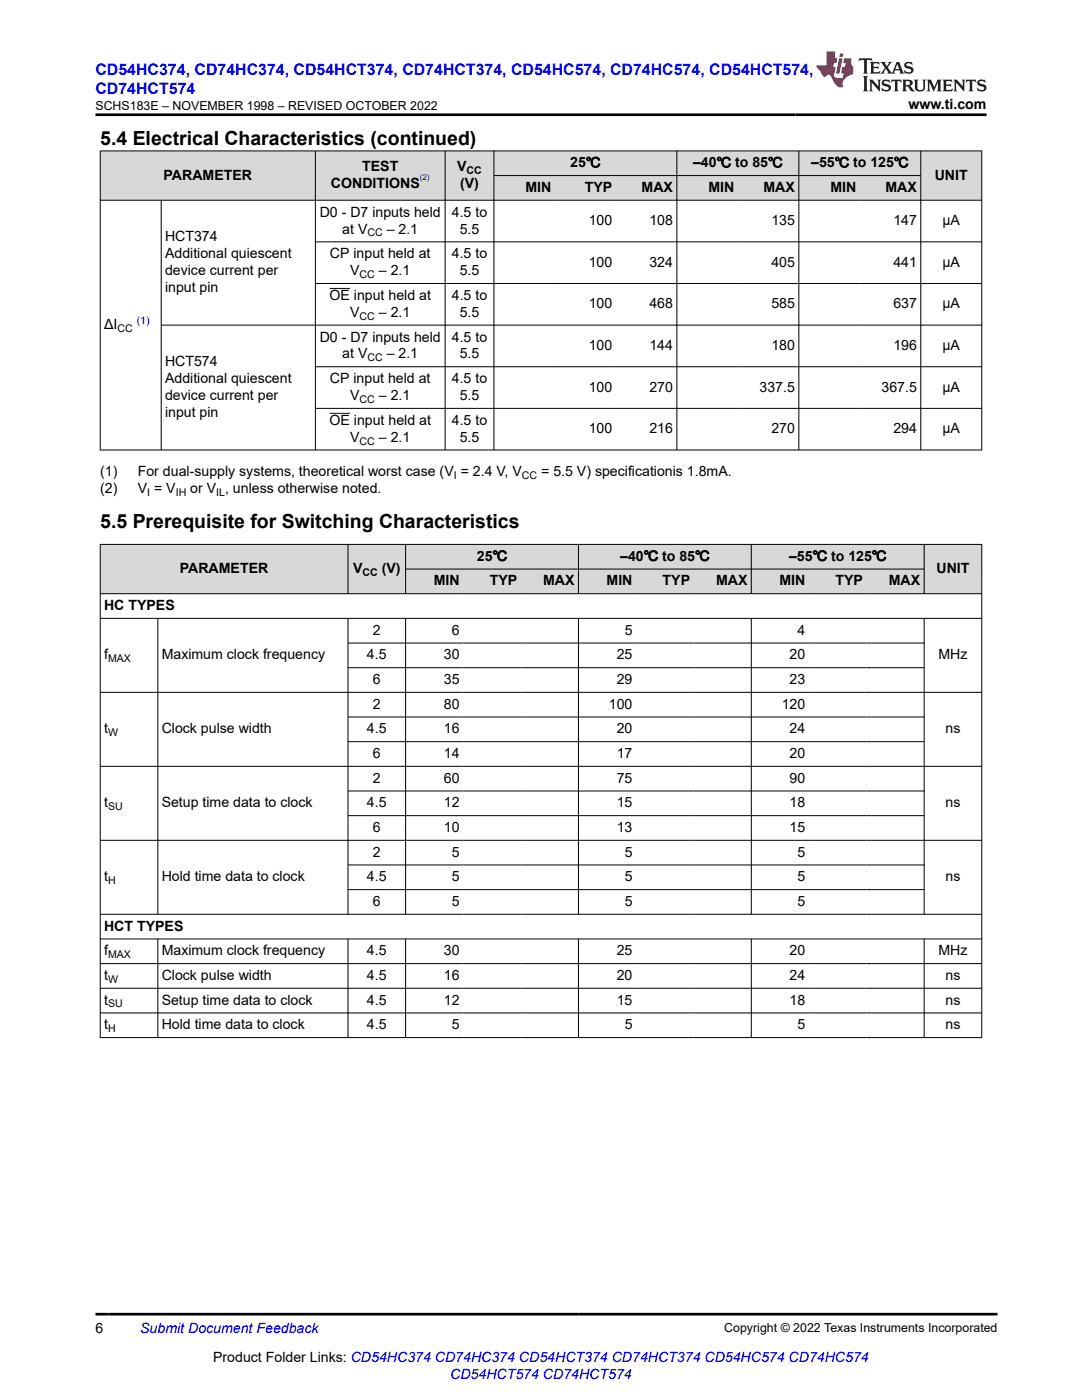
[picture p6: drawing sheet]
<svg xmlns="http://www.w3.org/2000/svg" width="216mm" height="279mm" viewBox="0 0 216 279" stroke-linecap="round" stroke-linejoin="round" font-family="sans-serif">
<g fill="#d8d8d8">
<path d="M20 30.1h175.9v4.9h-175.9z" fill-rule="evenodd"/>
<path d="M20.1 30.2h42.8v9.7h-42.8z" fill-rule="evenodd"/>
<path d="M63 30.2h25.8v9.7h-25.8z" fill-rule="evenodd"/>
<path d="M88.9 30.2h9.6v9.7h-9.6z" fill-rule="evenodd"/>
<path d="M98.6 30.2h36.4v4.8h-36.4z" fill-rule="evenodd"/>
<path d="M135.1 30.2h24.2v4.8h-24.2z" fill-rule="evenodd"/>
<path d="M159.5 30.2h24.2v4.8h-24.2z" fill-rule="evenodd"/>
<path d="M183.8 30.2h12v9.7h-12z" fill-rule="evenodd"/>
<path d="M98.6 35.1h12.1v4.8h-12.1z" fill-rule="evenodd"/>
<path d="M110.7 35.1h12.2v4.8h-12.2z" fill-rule="evenodd"/>
<path d="M122.9 35.1h12.1v4.8h-12.1z" fill-rule="evenodd"/>
<path d="M135.1 35.1h12.1v4.8h-12.1z" fill-rule="evenodd"/>
<path d="M147.2 35.1h12.1v4.8h-12.1z" fill-rule="evenodd"/>
<path d="M159.5 35.1h12.1v4.8h-12.1z" fill-rule="evenodd"/>
<path d="M171.6 35.1h12.1v4.8h-12.1z" fill-rule="evenodd"/>
</g>
<g fill="none" stroke="#000" stroke-width=".2">
<path d="M19.9 30.1h176.1M19.9 40h176.1M20 30.1v59.8M32.2 40v49.9M62.9 30.1v59.8M88.8 30.1v59.8M98.6 30.1v59.8M98.6 35h85.2M135.1 30.1v59.8M159.4 30.1v59.8M183.7 30.1v59.8M195.9 30.1v59.8"/>
<path d="M62.9 48.3h133.1M62.9 56.6h133.1M65.8 57.6h4M62.9 73.2h133.1M196 64.9h-163.8M62.9 81.5h133.1M65.8 82.5h4M196 89.8h-176.1"/>
</g>
<g fill="#d8d8d8">
<path d="M20 108.6h175.9v5h-175.9z" fill-rule="evenodd"/>
<path d="M20.1 108.7h49.3v9.7h-49.3z" fill-rule="evenodd"/>
<path d="M69.5 108.7h11.4v9.7h-11.4z" fill-rule="evenodd"/>
<path d="M81 108.7h34.4v4.8h-34.4z" fill-rule="evenodd"/>
<path d="M115.5 108.7h34.4v4.8h-34.4z" fill-rule="evenodd"/>
<path d="M150 108.7h34.3v4.8h-34.3z" fill-rule="evenodd"/>
<path d="M184.5 108.7h11.3v9.7h-11.3z" fill-rule="evenodd"/>
<path d="M81 113.6h11.4v4.8h-11.4z" fill-rule="evenodd"/>
<path d="M92.4 113.6h11.5v4.8h-11.5z" fill-rule="evenodd"/>
<path d="M103.9 113.6h11.5v4.8h-11.5z" fill-rule="evenodd"/>
<path d="M115.5 113.6h11.4v4.8h-11.4z" fill-rule="evenodd"/>
<path d="M126.9 113.6h11.5v4.8h-11.5z" fill-rule="evenodd"/>
<path d="M138.4 113.6h11.5v4.8h-11.5z" fill-rule="evenodd"/>
<path d="M150 113.6h11.4v4.8h-11.4z" fill-rule="evenodd"/>
<path d="M161.4 113.6h11.5v4.8h-11.5z" fill-rule="evenodd"/>
<path d="M172.9 113.6h11.4v4.8h-11.4z" fill-rule="evenodd"/>
</g>
<g fill="none" stroke="#000" stroke-width=".2">
<path d="M19.9 108.6h176.1M19.9 118.5h176.1M20 108.6v98.5M69.4 108.6v10M80.9 108.6v10M80.9 113.6h103.6M115.4 108.6v10M149.9 108.6v10M184.4 108.6v10M195.9 108.6v98.5M19.9 123.4h176.1M19.9 138.2h176.1"/>
<path d="M31.5 123.4v59.1M69.4 123.4v59.1M69.4 128.3h115.1M69.4 133.3h115.1M80.9 123.4v59.1M115.4 123.4v59.1M149.9 123.4v59.1M184.4 123.4v59.1M19.9 152.9h176.1M69.4 143.1h115.1M69.4 148h115.1M69.4 157.9h115.1"/>
<path d="M19.9 167.7h176.1M69.4 162.8h115.1M69.4 172.6h115.1M69.4 177.5h115.1M19.9 182.5h176.1M19.9 187.4h176.1M19.9 192.3h176.1M19.9 197.2h176.1M31.5 187.4v19.7M69.4 187.4v19.7M80.9 187.4v19.7M115.4 187.4v19.7"/>
<path d="M149.9 187.4v19.7M184.4 187.4v19.7M19.9 202.2h176.1M19.9 207.1h176.1"/>
</g>
<path d="M171.5 11.6l-.2 .6 .5-.2h.6v.1v2.2l-.2 .4h1l-.2-.4v-2.2v-.1h.5l.5 .2-.1-.6zM173.6 12.4l.2 .3v1.6l-.2 .4h1.9l.1-.6a1.08 1.08 0 0 1-1.3 .2v-.7h.6l.4 .2v-.7l-.4 .2h-.6v-.5l.2-.2a1 1 0 0 1 1 .3l-.1-.5zM175.7 12.4l.9 1.1-1 1.2h.9l-.2-.2 .5-.8 .4 .8-.2 .2h1.6l-.2-.2 .2-.5h.9l.1 .5-.1 .2h.9l-.2-.4-.8-1.9h-.5l-.9 2.1-.9-1.1 .9-1h-.8l.2 .2-.4 .6-.4-.6 .2-.2zM179 12.8l.4 1h-.7zM180.7 12.5a.65 .65 0 0 0-.2 .7 .65 .65 0 0 0 .6 .5l.6 .1 .1 .3a.79 .79 0 0 1-.7 .4 .79 .79 0 0 1-.7-.5l.1 .7 .2-.1a.93 .93 0 0 0 1.1 0 .93 .93 0 0 0 .4-.9 1.46 1.46 0 0 0-1.2-.6l-.1-.3a1.09 1.09 0 0 1 1.2 .2l-.2-.6-.1 .1-.5-.2zM172.2 15.2l.2 .4v2.2l-.2 .4h1l-.2-.4v-2.2l.2-.4zM173.4 15.9l.2 .4v1.5l-.2 .4h.8l-.3-.4 .1-1.3 1.6 1.8v-2l.2-.4h-.7l.1 .2 .1 1.1-1.2-1.3zM176.2 16a.65 .65 0 0 0-.2 .8 .65 .65 0 0 0 .6 .4l.6 .2 .1 .2a.79 .79 0 0 1-.7 .4 .79 .79 0 0 1-.7-.5l.1 .7 .2-.1a.93 .93 0 0 0 1.1 .1 .93 .93 0 0 0 .4-1 1.46 1.46 0 0 0-1.2-.5l-.1-.4a1.09 1.09 0 0 1 1.2 .2l-.1-.6-.2 .1-.5-.1zM177.9 15.9l-.1 .6a.63 .63 0 0 1 .8-.3v1.6l-.3 .4h1l-.2-.4v-1.6a.66 .66 0 0 1 .8 .3l-.1-.6zM180 15.9l.2 .4v1.5l-.2 .4h1l-.2-.2-.1-.7h.5l.1 .2a.79 .79 0 0 0 1.2 .6l-1-.9a.61 .61 0 0 0 .6-.6 .61 .61 0 0 0-.5-.7zM180.8 16.2h.1a.47 .47 0 0 1 .5 .1 .47 .47 0 0 1 .1 .5l-.1 .1-.7 .1zM182.3 15.9l.2 .2a2.27 2.27 0 0 0 .4 2 1.04 1.04 0 0 0 1.7-.7v-1.3l.2-.2h-.8l.2 .4v1.1a.6 .6 0 0 1-.6 .6 .6 .6 0 0 1-.6-.6v-1.1l.3-.4zM184.9 15.9l.2 .4v1.5l-.2 .4h.8l-.3-.4v-1.4l.9 1.9 .9-1.9v1.4l-.3 .4h1l-.2-.4v-1.5l.2-.4h-.8l-.7 1.5-.6-1.5zM188.1 15.9l.2 .4v1.5l-.2 .4h1.9l.1-.6a1.09 1.09 0 0 1-1.3 .2v-.7h.6l.4 .2v-.6l-.4 .2h-.6v-.6l.2-.1a1.01 1.01 0 0 1 1 .3l-.1-.6zM190.2 15.9l.3 .4v1.5l-.3 .4h.8l-.2-.4v-1.3l1.6 1.8v-2l.2-.4h-.7l.2 .2v1.1l-1.2-1.3zM192.8 15.9l-.1 .6a.63 .63 0 0 1 .8-.3v1.6l-.3 .4h1l-.2-.4v-1.6a.66 .66 0 0 1 .8 .3l-.1-.6zM195.2 16a.65 .65 0 0 0-.2 .8 .65 .65 0 0 0 .6 .4l.6 .2 .2 .2a.79 .79 0 0 1-.7 .4 .79 .79 0 0 1-.7-.5l.1 .7 .2-.1a.93 .93 0 0 0 1 .1 .93 .93 0 0 0 .5-1 1.46 1.46 0 0 0-1.3-.5v-.4a1.09 1.09 0 0 1 1.2 .2l-.2-.6-.2 .1-.5-.1z" fill="#231f20"/>
<path d="M164.9 10.3v2.7h-2l.1 .4 .8 1a.95 .95 0 0 0 1 .9 .59 .59 0 0 1 .5-.4 .59 .59 0 0 1 .5 .3l.4 .8a1.59 1.59 0 0 0 2.1 1.4 1.61 1.61 0 0 1 1-2.3l1-.3-.1-1.5a1.59 1.59 0 0 1-.3-1.7h-1.5l-.2 .9h.6l-.2 .9h-.5l-.2 .9v.3l.4 .1-.1 .9h-.7a.73 .73 0 0 1-1-.7l.3-1.5h-.5l.1-.9h.5l.2-.9h-.5v-1.3zM167.4 11.6l-.6 3.1h.7l.6-3.1zM167.6 10.7l-.1 .6h.7l.1-.6z" fill="#ed1c24"/>
<path d="M19 22.9h177.8M19 262.3h180" fill="none" stroke="#000" stroke-width=".53"/>
<g font-size="3.9">
<text x="20" y="28.8">5.4 Electrical Characteristics (continued)</text>
<text x="20" y="105.3">5.5 Prerequisite for Switching Characteristics</text>
</g>
<g font-size="3.2" fill="#00f">
<text x="19" y="14.9">CD54HC374, CD74HC374, CD54HCT374, CD74HCT374, CD54HC574, CD74HC574, CD54HCT574,</text>
<text x="19" y="18.7">CD74HCT574</text>
</g>
<g font-size="2.8">
<text x="181.3" y="21.8">www.ti.com</text>
<text x="32.6" y="35.9">PARAMETER</text>
<text x="72.3" y="34.2">TEST</text>
<text x="91.2" y="34.2">V</text>
<text x="113.8" y="33.4">25℃</text>
<text x="138.3" y="33.4">–40℃ to 85℃</text>
<text x="161.9" y="33.4">–55℃ to 125℃</text>
<text x="186.5" y="35.9">UNIT</text>
<text x="66" y="37.5">CONDITIONS</text>
<text x="91.8" y="37.5">(V)</text>
<text x="104.8" y="38.3">MIN</text>
<text x="116.7" y="38.3">TYP</text>
<text x="128" y="38.3">MAX</text>
<text x="141.4" y="38.3">MIN</text>
<text x="152.4" y="38.3">MAX</text>
<text x="165.7" y="38.3">MIN</text>
<text x="176.7" y="38.3">MAX</text>
<text x="63.8" y="43.2">D0 - D7 inputs held</text>
<text x="68.3" y="46.6">at V</text>
<text x="77.2" y="46.6">– 2.1</text>
<text x="90.2" y="43.2">4.5 to</text>
<text x="91.7" y="46.6">5.5</text>
<text x="117.5" y="44.9">100</text>
<text x="129.6" y="44.9">108</text>
<text x="153.9" y="44.9">135</text>
<text x="178.3" y="44.9">147</text>
<text x="188.1" y="44.9">μA</text>
<text x="32.9" y="48.2">HCT374</text>
<text x="32.9" y="51.5">Additional quiescent</text>
<text x="65.8" y="51.5">CP input held at</text>
<text x="90.2" y="51.5">4.5 to</text>
<text x="117.5" y="53.2">100</text>
<text x="129.6" y="53.2">324</text>
<text x="153.9" y="53.2">405</text>
<text x="178.3" y="53.2">441</text>
<text x="188.1" y="53.2">μA</text>
<text x="32.9" y="54.9">device current per</text>
<text x="32.9" y="58.3">input pin</text>
<text x="65.8" y="59.9">OE input held at</text>
<text x="69.9" y="54.9">V</text>
<text x="75.6" y="54.9">– 2.1</text>
<text x="90.2" y="59.9">4.5 to</text>
<text x="91.7" y="54.9">5.5</text>
<text x="20.8" y="65.7">ΔI</text>
<text x="69.9" y="63.2">V</text>
<text x="75.6" y="63.2">– 2.1</text>
<text x="91.7" y="63.2">5.5</text>
<text x="117.5" y="61.5">100</text>
<text x="129.6" y="61.5">468</text>
<text x="153.9" y="61.5">585</text>
<text x="178.3" y="61.5">637</text>
<text x="188.1" y="61.5">μA</text>
<text x="63.8" y="68.2">D0 - D7 inputs held</text>
<text x="68.3" y="71.5">at V</text>
<text x="77.2" y="71.5">– 2.1</text>
<text x="90.2" y="68.2">4.5 to</text>
<text x="91.7" y="71.5">5.5</text>
<text x="117.5" y="69.9">100</text>
<text x="129.6" y="69.9">144</text>
<text x="153.9" y="69.9">180</text>
<text x="178.3" y="69.9">196</text>
<text x="188.1" y="69.9">μA</text>
<text x="32.9" y="73.1">HCT574</text>
<text x="32.9" y="76.5">Additional quiescent</text>
<text x="65.8" y="76.5">CP input held at</text>
<text x="90.2" y="76.5">4.5 to</text>
<text x="32.9" y="79.9">device current per</text>
<text x="32.9" y="83.2">input pin</text>
<text x="69.9" y="79.9">V</text>
<text x="75.6" y="79.9">– 2.1</text>
<text x="91.7" y="79.9">5.5</text>
<text x="117.5" y="78.2">100</text>
<text x="129.6" y="78.2">270</text>
<text x="151.6" y="78.2">337.5</text>
<text x="175.9" y="78.2">367.5</text>
<text x="188.1" y="78.2">μA</text>
<text x="65.8" y="84.8">OE input held at</text>
<text x="69.9" y="88.2">V</text>
<text x="75.6" y="88.2">– 2.1</text>
<text x="90.2" y="84.8">4.5 to</text>
<text x="91.7" y="88.2">5.5</text>
<text x="117.5" y="86.5">100</text>
<text x="129.6" y="86.5">216</text>
<text x="153.9" y="86.5">270</text>
<text x="178.3" y="86.5">294</text>
<text x="188.1" y="86.5">μA</text>
<text x="20" y="95">(1)</text>
<text x="27.5" y="95">For dual-supply systems, theoretical worst case (V = 2.4 V, V</text>
<text x="108" y="95">= 5.5 V) specificationis 1.8mA.</text>
<text x="20" y="98.3">(2)</text>
<text x="27.5" y="98.3">V = V</text>
<text x="38" y="98.3">or V , unless otherwise noted.</text>
<text x="95.2" y="111.9">25℃</text>
<text x="123.7" y="111.9">–40℃ to 85℃</text>
<text x="157.4" y="111.9">–55℃ to 125℃</text>
<text x="35.9" y="114.4">PARAMETER</text>
<text x="70.4" y="114.4">V</text>
<text x="76.2" y="114.4">(V)</text>
<text x="86.6" y="116.8">MIN</text>
<text x="97.7" y="116.8">TYP</text>
<text x="108.4" y="116.8">MAX</text>
<text x="121" y="116.8">MIN</text>
<text x="132.2" y="116.8">TYP</text>
<text x="142.9" y="116.8">MAX</text>
<text x="155.5" y="116.8">MIN</text>
<text x="166.7" y="116.8">TYP</text>
<text x="177.4" y="116.8">MAX</text>
<text x="186.9" y="114.4">UNIT</text>
<text x="20.8" y="121.8">HC TYPES</text>
<text x="20.8" y="131.6">f</text>
<text x="32.3" y="131.6">Maximum clock frequency</text>
<text x="73.2" y="131.6">4.5</text>
<text x="74.4" y="126.7">2</text>
<text x="88.6" y="131.6">30</text>
<text x="90.2" y="126.7">6</text>
<text x="123.1" y="131.6">25</text>
<text x="124.6" y="126.7">5</text>
<text x="157.6" y="131.6">20</text>
<text x="159.1" y="126.7">4</text>
<text x="187.3" y="131.6">MHz</text>
<text x="74.4" y="136.5">6</text>
<text x="88.6" y="136.5">35</text>
<text x="123.1" y="136.5">29</text>
<text x="157.6" y="136.5">23</text>
<text x="74.4" y="141.4">2</text>
<text x="88.6" y="141.4">80</text>
<text x="121.5" y="141.4">100</text>
<text x="156" y="141.4">120</text>
<text x="20.8" y="146.4">t</text>
<text x="32.3" y="146.4">Clock pulse width</text>
<text x="73.2" y="146.4">4.5</text>
<text x="88.6" y="146.4">16</text>
<text x="123.1" y="146.4">20</text>
<text x="157.6" y="146.4">24</text>
<text x="188.7" y="146.4">ns</text>
<text x="74.4" y="151.3">6</text>
<text x="88.6" y="151.3">14</text>
<text x="123.1" y="151.3">17</text>
<text x="157.6" y="151.3">20</text>
<text x="20.8" y="161.1">t</text>
<text x="32.3" y="161.1">Setup time data to clock</text>
<text x="73.2" y="161.1">4.5</text>
<text x="74.4" y="156.2">2</text>
<text x="88.6" y="156.2">60</text>
<text x="88.6" y="161.1">12</text>
<text x="123.1" y="156.2">75</text>
<text x="123.1" y="161.1">15</text>
<text x="157.6" y="156.2">90</text>
<text x="157.6" y="161.1">18</text>
<text x="188.7" y="161.1">ns</text>
<text x="74.4" y="166.1">6</text>
<text x="88.6" y="166.1">10</text>
<text x="123.1" y="166.1">13</text>
<text x="157.6" y="166.1">15</text>
<text x="74.4" y="171">2</text>
<text x="90.2" y="171">5</text>
<text x="124.6" y="171">5</text>
<text x="159.1" y="171">5</text>
<text x="20.8" y="175.9">t</text>
<text x="32.3" y="175.9">Hold time data to clock</text>
<text x="73.2" y="175.9">4.5</text>
<text x="90.2" y="175.9">5</text>
<text x="124.6" y="175.9">5</text>
<text x="159.1" y="175.9">5</text>
<text x="188.7" y="175.9">ns</text>
<text x="20.8" y="185.7">HCT TYPES</text>
<text x="74.4" y="180.8">6</text>
<text x="90.2" y="180.8">5</text>
<text x="124.6" y="180.8">5</text>
<text x="159.1" y="180.8">5</text>
<text x="20.8" y="190.7">f</text>
<text x="32.3" y="190.7">Maximum clock frequency</text>
<text x="73.2" y="190.7">4.5</text>
<text x="88.6" y="190.7">30</text>
<text x="123.1" y="190.7">25</text>
<text x="157.6" y="190.7">20</text>
<text x="187.3" y="190.7">MHz</text>
<text x="20.8" y="195.6">t</text>
<text x="32.3" y="195.6">Clock pulse width</text>
<text x="73.2" y="195.6">4.5</text>
<text x="88.6" y="195.6">16</text>
<text x="123.1" y="195.6">20</text>
<text x="157.6" y="195.6">24</text>
<text x="188.7" y="195.6">ns</text>
<text x="20.8" y="200.5">t</text>
<text x="32.3" y="200.5">Setup time data to clock</text>
<text x="73.2" y="200.5">4.5</text>
<text x="88.6" y="200.5">12</text>
<text x="123.1" y="200.5">15</text>
<text x="157.6" y="200.5">18</text>
<text x="188.7" y="200.5">ns</text>
<text x="20.8" y="205.4">t</text>
<text x="32.3" y="205.4">Hold time data to clock</text>
<text x="73.2" y="205.4">4.5</text>
<text x="90.2" y="205.4">5</text>
<text x="124.6" y="205.4">5</text>
<text x="159.1" y="205.4">5</text>
<text x="188.7" y="205.4">ns</text>
<text x="19" y="266.1">6</text>
<text x="42.5" y="271.7">Product Folder Links: CD54HC374 CD74HC374 CD54HCT374 CD74HCT374 CD54HC574 CD74HC574</text>
</g>
<g font-size="2.8" fill="#00f">
<text x="28" y="266.1">Submit Document Feedback</text>
<text x="89.8" y="275.1">CD54HCT574 CD74HCT574</text>
</g>
<g font-size="2.5">
<text x="19" y="21.9">SCHS183E – NOVEMBER 1998 – REVISED OCTOBER 2022</text>
<text x="144.5" y="265.8">Copyright © 2022 Texas Instruments Incorporated</text>
</g>
<g font-size="2.1">
<text x="93.1" y="34.7">CC</text>
<text x="73.3" y="47.2">CC</text>
<text x="71.8" y="55.5">CC</text>
<text x="71.8" y="63.8">CC</text>
<text x="23.4" y="66.3">CC</text>
<text x="73.3" y="72.1">CC</text>
<text x="71.8" y="80.4">CC</text>
<text x="71.8" y="88.7">CC</text>
<text x="90.6" y="95.5">I</text>
<text x="104.1" y="95.5">CC</text>
<text x="29.4" y="98.9">I</text>
<text x="35.1" y="98.9">IH</text>
<text x="43.1" y="98.9">IL</text>
<text x="72.3" y="114.9">CC</text>
<text x="21.6" y="132.2">MAX</text>
<text x="21.6" y="146.9">W</text>
<text x="21.6" y="161.7">SU</text>
<text x="21.6" y="176.5">H</text>
<text x="21.6" y="191.2">MAX</text>
<text x="21.6" y="196.1">W</text>
<text x="21.6" y="201.1">SU</text>
<text x="21.6" y="206">H</text>
</g>
<text font-size="2.1" fill="#00f" x="27.3" y="64.8">(1)</text>
<text font-size="1.6" fill="#00f" x="83.8" y="35.9">(2)</text>
</svg>
